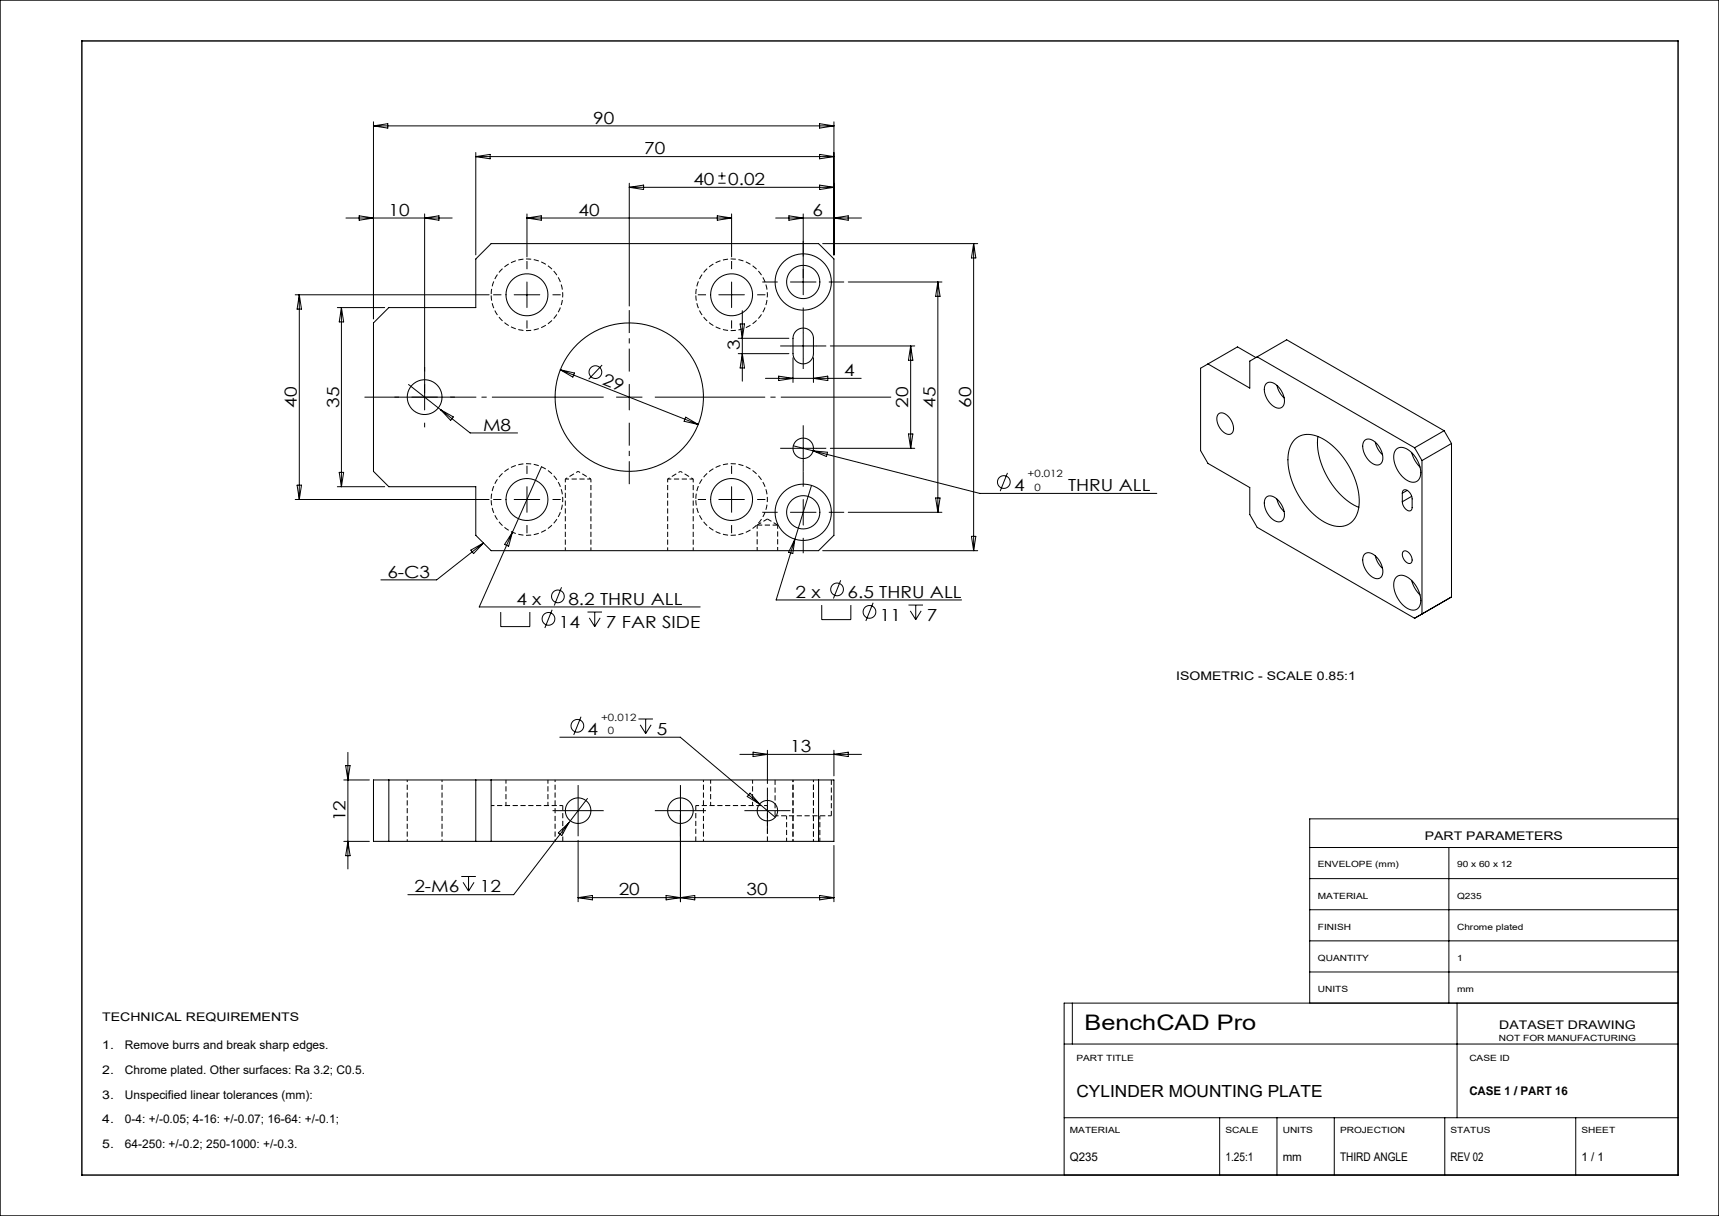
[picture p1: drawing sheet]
<svg xmlns="http://www.w3.org/2000/svg" width="420mm" height="297mm" viewBox="0 0 420 297" stroke-linecap="round" stroke-linejoin="round" font-family="sans-serif">
<path d="M144.4 117h-6.3M169.4 117h-6.3M185 128.3v6.2M190 134.5v-6.3M123.6 190.5v6.3M133.9 196.8v-6.3M173.6 190.5v6.3M183.9 196.8v-6.3M189.4 199.3h13.7M192.2 199.3v6.2M200.3 205.5v-6.3" fill="none" stroke="#000" stroke-width=".24" stroke-dasharray="1.3 .6" stroke-dashoffset=".4" stroke-linecap="butt"/>
<path d="M190 128.3h-5" fill="none" stroke="#000" stroke-width=".24" stroke-dasharray="1.3 .6" stroke-linecap="butt"/>
<path d="M120 72a8.7 8.7 0 0 0 12.9 7.7 8.7 8.7 0 0 0 .7-15 8.7 8.7 0 0 0-13.6 6.4v.9M170 72a8.7 8.7 0 0 0 12.9 7.7 8.7 8.7 0 0 0 .7-15 8.7 8.7 0 0 0-13.6 6.4v.9M120 122a8.7 8.7 0 0 0 12.9 7.7 8.7 8.7 0 0 0 .7-15 8.7 8.7 0 0 0-13.6 6.4v.9M170 122a8.7 8.7 0 0 0 12.9 7.7 8.7 8.7 0 0 0 .7-15 8.7 8.7 0 0 0-13.6 6.4v.9" fill="none" stroke="#000" stroke-width=".24" stroke-dasharray="1.3 .6" stroke-dashoffset="-.2" stroke-linecap="butt"/>
<path d="M141.3 115.1l-3.2 1.9M144.4 117l-3.1-1.9M166.3 115.1l-3.2 1.9M169.4 117l-3.1-1.9" fill="none" stroke="#000" stroke-width=".24" stroke-dasharray="1.3 .6" stroke-dashoffset=".7" stroke-linecap="butt"/>
<path d="M138.1 117v17.5M163.1 117v17.5M144.4 134.5v-17.5M169.4 134.5v-17.5M120 196.8h17.5M170 196.8h17.5" fill="none" stroke="#000" stroke-width=".24" stroke-dasharray="1.3 .6" stroke-dashoffset=".5" stroke-linecap="butt"/>
<path d="M187.5 126.7l-2.5 1.6M190 128.3l-2.5-1.6M170 196.8v8.7M189.4 190.5v8.8M203.1 199.3v-8.8M137.5 205.5v-8.7M187.5 205.5v-8.7" fill="none" stroke="#000" stroke-width=".24" stroke-dasharray="1.3 .6" stroke-dashoffset=".1" stroke-linecap="butt"/>
<g fill="none" stroke="#000" stroke-width=".25">
<path d="M95 75.1h21.3v-11.8l3.7-3.8h80l3.7 3.8v67.5l-3.7 3.7h-80l-3.7-3.7v-11.9h-21.3l-3.7-3.8v-36.2zM194.5 80.9a2.5 2.5 0 0 1 2.7-.6 2.5 2.5 0 0 1 1.5 2.3v3.8a2.5 2.5 0 0 1-2.4 2.5 2.5 2.5 0 0 1-2.5-2.5v-3.8a2.5 2.5 0 0 1 .7-1.7zM295.1 88.9l-1.8 1v20.2l1.8 3.1 10.3 5.9v6.6l1.8 3.1 38.4 22.2M306.9 87.3l-4.5-2.6-7.3 4.2M307.2 87.2l-1.8 1v6.6l-10.3-5.9M307.2 87.2l38.4 22.2M307.2 87.2l7.2-4.2 38.4 22.2M309.5 93.6a2.34 2.34 0 0 1 3 1.1 4.2 4.2 0 0 1 1 4.5 1.94 1.94 0 0 1-3-.5 4.5 4.5 0 0 1-1.2-4.9zM312 94.1a5.7 5.7 0 0 0 1.8 3.1M297.7 101.2a1.89 1.89 0 0 1 2.7 .8 3 3 0 0 1 .4 3.9 2.75 2.75 0 0 1-3.1-2.1 2.62 2.62 0 0 1 0-2.6zM316.5 107.3a5.5 5.5 0 0 1 6.4-.3 18.8 18.8 0 0 1 9.2 16.4 4.9 4.9 0 0 1-5.5 5.2 14.4 14.4 0 0 1-9.3-7.6 14.7 14.7 0 0 1-2.1-11.9zM322 106.6a18.7 18.7 0 0 0 7.5 15.9l2.5 1.4"/>
<path d="M333.5 107.5a2.33 2.33 0 0 1 3 1 4.2 4.2 0 0 1 1 4.6 1.94 1.94 0 0 1-2.9-.5 4.5 4.5 0 0 1-1.3-4.9zM336 108a5.8 5.8 0 0 0 1.8 3.1M341.1 109.8a2.36 2.36 0 0 1 3.3 .3 6.7 6.7 0 0 1 2.5 6.5 1.99 1.99 0 0 1-3.3 .6 6.7 6.7 0 0 1-2.9-6.8zM343.8 119.8l-1.2 .7M344.9 110.5a7.8 7.8 0 0 0 2 3.6M345.6 109.4l1.8 3.1M347.4 112.5v37.5l-1.8 1M352.8 105.2l-7.2 4.2M352.8 105.2l1.8 3.1M354.6 108.3l-7.2 4.2M354.6 108.3v37.5M309.5 121.4a2.34 2.34 0 0 1 3 1 4.2 4.2 0 0 1 1 4.6 1.94 1.94 0 0 1-3-.5 4.5 4.5 0 0 1-1.2-4.9z"/>
<path d="M312 121.9a5.7 5.7 0 0 0 1.8 3M333.5 135.3a2.34 2.34 0 0 1 3 1 4.2 4.2 0 0 1 1 4.6 1.94 1.94 0 0 1-2.9-.5 4.5 4.5 0 0 1-1.3-4.9zM336 135.8a5.8 5.8 0 0 0 1.8 3M342.6 120.5a.78 .78 0 0 1 .5-.9 .78 .78 0 0 1 1 .3l.8 1.4 .1 2.6a.78 .78 0 0 1-.5 .9 .78 .78 0 0 1-.9-.3l-.6-.8-.4-1.1M342.6 120.5v2.1M342.8 134.7a1.46 1.46 0 0 1 2 1.2 1.06 1.06 0 0 1-.5 1.7 2.24 2.24 0 0 1-1.5-2.9zM344.9 121.2l-2.3 1.4M341.1 141.1a2.36 2.36 0 0 1 3.3 .2 6.7 6.7 0 0 1 2.5 6.6 1.99 1.99 0 0 1-3.3 .6 6.7 6.7 0 0 1-2.9-6.8zM344.9 141.8a7.8 7.8 0 0 0 2 3.5M354.6 145.8l-1.8 1M354.6 145.8l-9 5.2M91.2 190.5h112.6v15h-112.6z"/>
<path d="M95 190.5v15M116.2 190.5v15M120 190.5v15M200 190.5v15"/>
<circle cx="128.8" cy="72" r="5.1"/>
<circle cx="178.8" cy="72" r="5.1"/>
<circle cx="196.2" cy="68.9" r="4.1"/>
<circle cx="196.3" cy="68.9" r="6.9"/>
<circle cx="103.8" cy="97" r="4.2"/>
<circle cx="153.8" cy="97" r="18.1"/>
<circle cx="196.3" cy="109.5" r="2.5"/>
<circle cx="128.7" cy="122" r="5.1"/>
<circle cx="178.8" cy="122" r="5.1"/>
<circle cx="196.3" cy="125.1" r="4.1"/>
<circle cx="196.3" cy="125.1" r="6.9"/>
<circle cx="141.2" cy="198" r="3.1"/>
<circle cx="166.2" cy="198" r="3.1"/>
<circle cx="187.5" cy="198" r="2.5"/>
</g>
<path d="M99.5 190.5v15M135.6 190.5v15M193.7 190.5v15M198.8 190.5v15M108 205.5v-15M171.9 205.5v-15M198.8 205.5v-15" fill="none" stroke="#000" stroke-width=".24" stroke-dasharray="1.3 .6" stroke-dashoffset=".8" stroke-linecap="butt"/>
<g fill="none" stroke="#000" stroke-width=".24">
<path d="M91.3 29.8l-.1 48.1M91.3 30.8h112.4M91.3 30.8l3.5-.6v1.1zM116.3 37.3v25M116.3 38.2h87.4M116.3 38.2l3.4-.5v1.1zM200.3 30.2l3.4 .6-3.4 .5zM200.3 37.7l3.4 .5-3.4 .6zM203.7 29.8v32.5M84.5 53.3h26M87.8 52.7l3.4 .6-3.4 .5zM103.7 52.3v47.8"/>
<path d="M103.7 53.3l3.5-.6v1.1zM128.8 52.3v10.5M128.8 53.3h49.9M128.8 53.3l3.4-.6v1.1zM153.8 44.8v30M153.8 45.7h49.9M153.8 45.7l3.4-.5v1.1zM175.3 52.7l3.4 .6-3.4 .5zM175.5 44.7h1.8M175.5 43h1.8M176.4 42.1v1.8M178.7 52.3v10.5"/>
<path d="M189.5 53.3h21M192.8 52.7l3.4 .6-3.4 .5zM196.2 52.3v19.7M200.3 45.2l3.4 .5-3.4 .6zM201 59.5h37.9M203.8 53.3l3.4-.6v1.1zM237.9 59.5v75M237.9 59.5l.5 3.5h-1.1zM72.1 72h47.4M73.1 72v50M73.1 72l.6 3.5h-1.1zM82.4 75.1h11.6"/>
<path d="M83.4 75.1v43.8M83.4 75.1l.6 3.5h-1.1zM125.6 72h6.3M128.8 68.9v6.2M175.6 72h6.3M178.7 68.9v6.2M180.8 79.1h1.1l-.5 3.5zM181.4 75.9v17.2M193.1 68.9h6.3M207.2 68.9h22.9M229.1 68.9v56.2M229.1 68.9l.6 3.5h-1.1z"/>
<path d="M99.8 93.9l7.9 6.2M100.6 97h6.3M136.9 90.3l33.7 13.4M136.9 90.3l3.5 .8-.4 1zM147.1 89.2l-3.3 3.4M150.6 97h6.3M153.8 93.9v6.2M180.4 86.4h12.3M180.4 82.6h12.3M181.4 86.4l.5 3.5h-1.1zM187 92.4h23.4M190.3 91.9l3.5 .5-3.5 .5z"/>
<path d="M193.1 84.5h6.3M193.8 87.4v6M196.3 81.4v6.2M198.7 87.4v6M198.7 92.4l3.5-.5v1zM202.9 84.5h20.6M222.5 84.5v25M222.5 84.5l.5 3.5h-1zM72.6 118.5h1.1l-.6 3.5zM82.4 118.9h11.6M82.9 115.4h1.1l-.6 3.5zM107.7 100.1l7.2 5.6h11.5"/>
<path d="M107.7 100.1l3.1 1.7-.7 .9zM128.8 118.9v6.2M132.3 114l-15.2 34.2h54M167.5 101.9l3.1 1.8-3.5-.8zM178.7 118.9v6.2M193.1 109.5h6.3M193.8 108.9l4.9 1.2M196.2 106.4v6.2M198.3 118.6l-8.7 27.9h45.3M198.7 110.1l40.7 10.4h43.2M198.7 110.1l3.5 .4-.3 1zM202.9 109.5h20.6"/>
<path d="M222 106h1l-.5 3.5zM246.2 115.5l-1.8 4.5M72.1 122h47.4M115 134.4l3.1-1.8-2.4 2.6zM118.1 132.6l-11.4 9h-13.6M125.2 130l-.9 3.4-1-.4zM125.6 122h6.3M175.6 122h6.3M193.1 125.1h6.3M194.2 131.7l-.5 3.5-1-.3zM196.2 122v6.3M201 134.5h37.9"/>
<path d="M207.2 125.1h22.9M228.6 121.6h1.1l-.6 3.5zM237.3 131h1.1l-.5 3.5zM122.3 149.5v3.5h7.2v-3.5M134.9 148.9l-1.8 4.5M137.2 143.4l-1.8 4.5M143.5 149.5h3.6M144 150.9l1.3 2.1M145.3 149.5v3.5M146.6 150.9l-1.3 2.1M200.8 147.8v3.5h7.1v-3.5M205.4 141.7l-1.8 4.5"/>
<path d="M213.3 147.2l-1.8 4.5M222 147.8h3.5M222.4 149.2l1.3 2.1M223.7 147.8v3.5M225.1 149.2l-1.4 2.1M142 175.1l-1.8 4.4M156 175.6h3.5M156.4 177l1.4 2.2M157.8 175.6v3.6M159.1 177l-1.3 2.2M84 190.5h6.2M84.5 187h1l-.5 3.5z"/>
<path d="M85 183.8v28.4M136.8 180.1h29.4l23.2 19.5M138.1 198h6.3M141.3 194.9v6.2M143.5 195l-18 23.5h-25.9M163.1 198h6.3M166.2 194.9v25.4M180.8 184.3h29.7M183.3 193.7l2.3 2.7-3-1.9zM184 183.7l3.5 .6-3.5 .5zM184.4 198h6.2M187.5 194.9v6.2"/>
<path d="M187.5 183.3v8.1M203.7 183.3v6.2M203.7 184.3l3.6-.6v1.1zM84 205.5h6.2M85 205.5l.5 3.5h-1zM112.7 214.1h3.6M113.1 215.5l1.4 2.1M114.5 214.1v3.5M115.8 215.5l-1.3 2.1M136.4 203.4l2.6-2.4-1.7 3.1zM141.3 205.2v15.1M141.3 219.2h62.4"/>
<path d="M141.3 219.2l3.4-.5v1.1zM162.8 218.7l6.9 1.1v-1.1l-6.9 1.1zM200.3 218.7l3.4 .5-3.4 .6zM203.7 206.5v13.8M320 207h90M320 214.6h90M354 207v38M320 222.2h90M320 229.8h90M320 237.4h90M260 255h150M262 245v10"/>
<path d="M320 245v-45h90v87h-150v-42h150M356 245v28M260 273h150M298 273v14M312 273v14M326 273v14M353 273v14M385 273v14"/>
<circle cx="145.5" cy="90.9" r="1.56"/>
<circle cx="245.3" cy="117.7" r="1.56"/>
<circle cx="134" cy="151.2" r="1.56"/>
<circle cx="136.3" cy="145.7" r="1.56"/>
<circle cx="204.5" cy="144" r="1.56"/>
<circle cx="212.4" cy="149.4" r="1.56"/>
<circle cx="141.1" cy="177.3" r="1.56"/>
</g>
<g fill="none" stroke="#000" stroke-width=".24" stroke-dasharray="30.5 1.3 1.3 1.3" stroke-linecap="butt">
<path d="M122.5 72h-2M128.7 65.8v-2M128.7 78.3v2M135 72h2M172.5 72h-2M178.7 65.8v-2M178.7 78.3v2M185 72h2M190 68.9h-3.8M196.3 62.6v-3.7M196.3 75.1v3.8M202.5 68.9h3.8"/>
<path d="M97.5 97h-1.1M103.8 90.8v-1.2M110 97h1.1M193.1 84.5h-2.5M196.3 81.4v-2.5M196.3 87.6v2.5M199.4 84.5h2.5M103.8 103.3v1.1M128.7 115.8v-2M178.7 115.8v-2M193.1 109.5h-2.5M196.3 118.9v-3.8"/>
<path d="M196.3 106.4v-2.5M196.3 112.6v2.5M199.4 109.5h2.5M122.5 122h-2M128.7 128.3v1.9M135 122h2M172.5 122h-2M178.7 128.3v1.9M185 122h2M190 125.1h-3.8M196.3 131.4v3.7M202.5 125.1h3.8"/>
<path d="M138.1 198h-3.1M141.3 194.9v-3.1M144.4 198h3.1M163.1 198h-3.1M166.3 194.9v-3.1M169.4 198h3.1M184.4 198h-2.5M187.5 194.9v-2.5M190.6 198h2.5M141.3 201.1v3.1M166.3 201.1v3.1M187.5 201.1v2.5"/>
</g>
<path d="M153.8 90.8v-15.1M153.8 103.3v15" fill="none" stroke="#000" stroke-width=".24" stroke-dasharray="30.5 1.3 1.3 1.3" stroke-dashoffset="24.9" stroke-linecap="butt"/>
<path d="M147.5 97h-58.4" fill="none" stroke="#000" stroke-width=".24" stroke-dasharray="30.5 1.3 1.3 1.3" stroke-dashoffset="3.2" stroke-linecap="butt"/>
<path d="M160 97h57.7" fill="none" stroke="#000" stroke-width=".24" stroke-dasharray="30.5 1.3 1.3 1.3" stroke-dashoffset="3.5" stroke-linecap="butt"/>
<path d="M0 0h420v297h-420zM20 10h390v277h-390z" fill="none" stroke="#000" stroke-width=".35"/>
<text font-size="5.2" x="265" y="251.6">BenchCAD Pro</text>
<g font-size="4.1">
<text x="144.9" y="30.2">90</text>
<text x="157.4" y="37.7">70</text>
<text x="169.4" y="45.2">40</text>
<text x="177.9" y="45.1">0.02</text>
<text x="94.9" y="52.7">10</text>
<text x="141.4" y="52.7">40</text>
<text x="198.5" y="52.7">6</text>
<text x="180.8" y="85.6" transform="rotate(-90 180.8 85.6)">3</text>
<text x="147" y="93.9" transform="rotate(22 147 93.9)">29</text>
<text x="206.2" y="91.8">4</text>
<text x="72.6" y="99.6" transform="rotate(-90 72.6 99.6)">40</text>
<text x="82.8" y="99.6" transform="rotate(-90 82.8 99.6)">35</text>
<text x="221.9" y="99.6" transform="rotate(-90 221.9 99.6)">20</text>
<text x="228.6" y="99.6" transform="rotate(-90 228.6 99.6)">45</text>
<text x="237.3" y="99.6" transform="rotate(-90 237.3 99.6)">60</text>
<text x="118" y="105.2">M8</text>
<text x="247.8" y="119.9">4</text>
<text x="261" y="119.9">THRU ALL</text>
<text x="94.6" y="141.1">6-C3</text>
<text x="126.2" y="147.8">4 x</text>
<text x="138.9" y="147.8">8.2 THRU ALL</text>
<text x="194.4" y="146.1">2 x</text>
<text x="207.1" y="146.1">6.5 THRU ALL</text>
<text x="136.6" y="153.3">14</text>
<text x="148" y="153.3">7 FAR SIDE</text>
<text x="215" y="151.6">11</text>
<text x="226.5" y="151.6">7</text>
<text x="143.6" y="179.5">4</text>
<text x="160.5" y="179.4">5</text>
<text x="193" y="183.7">13</text>
<text x="84.4" y="200.6" transform="rotate(-90 84.4 200.6)">12</text>
<text x="101.2" y="217.9">2-M6</text>
<text x="117.2" y="217.9">12</text>
<text x="151.2" y="218.7">20</text>
<text x="182.4" y="218.7">30</text>
<text x="263" y="267.9">CYLINDER MOUNTING PLATE</text>
</g>
<g font-size="2.9">
<text x="287.4" y="166.1">ISOMETRIC - SCALE 0.85:1</text>
<text x="348.1" y="205.1">PART PARAMETERS</text>
<text x="25" y="249.3">TECHNICAL REQUIREMENTS</text>
<text x="366.3" y="251.4">DATASET DRAWING</text>
<text x="25" y="256.3">1.</text>
<text x="30.5" y="256.3">Remove burrs and break sharp edges.</text>
<text x="25" y="262.3">2.</text>
<text x="30.5" y="262.3">Chrome plated. Other surfaces: Ra 3.2; C0.5.</text>
<text x="25" y="268.3">3.</text>
<text x="30.5" y="268.3">Unspecified linear tolerances (mm):</text>
<text x="359" y="267.5">CASE 1 / PART 16</text>
<text x="25" y="274.3">4.</text>
<text x="30.5" y="274.3">0-4: +/-0.05; 4-16: +/-0.07; 16-64: +/-0.1;</text>
<text x="25" y="280.3">5.</text>
<text x="30.5" y="280.3">64-250: +/-0.2; 250-1000: +/-0.3.</text>
<text x="261.4" y="283.5">Q235</text>
<text x="299.4" y="283.5">1.25:1</text>
<text x="313.4" y="283.5">mm</text>
<text x="327.4" y="283.5">THIRD ANGLE</text>
<text x="354.4" y="283.5">REV 02</text>
<text x="386.4" y="283.5">1 / 1</text>
</g>
<g font-size="2.4">
<text x="251.1" y="116.5">+0.012</text>
<text x="252.7" y="119.8">0</text>
<text x="146.9" y="176.1">+0.012</text>
<text x="148.5" y="179.4">0</text>
</g>
<g font-size="2.1">
<text x="322" y="211.9">ENVELOPE (mm)</text>
<text x="356" y="211.9">90 x 60 x 12</text>
<text x="322" y="219.5">MATERIAL</text>
<text x="356" y="219.5">Q235</text>
<text x="322" y="227.1">FINISH</text>
<text x="356" y="227.1">Chrome plated</text>
<text x="322" y="234.7">QUANTITY</text>
<text x="356" y="234.7">1</text>
<text x="322" y="242.3">UNITS</text>
<text x="356" y="242.3">mm</text>
<text x="366.2" y="254.2">NOT FOR MANUFACTURING</text>
<text x="263" y="259.1">PART TITLE</text>
<text x="359" y="259.1">CASE ID</text>
<text x="261.4" y="276.6">MATERIAL</text>
<text x="299.4" y="276.6">SCALE</text>
<text x="313.4" y="276.6">UNITS</text>
<text x="327.4" y="276.6">PROJECTION</text>
<text x="354.4" y="276.6">STATUS</text>
<text x="386.4" y="276.6">SHEET</text>
</g>
</svg>
